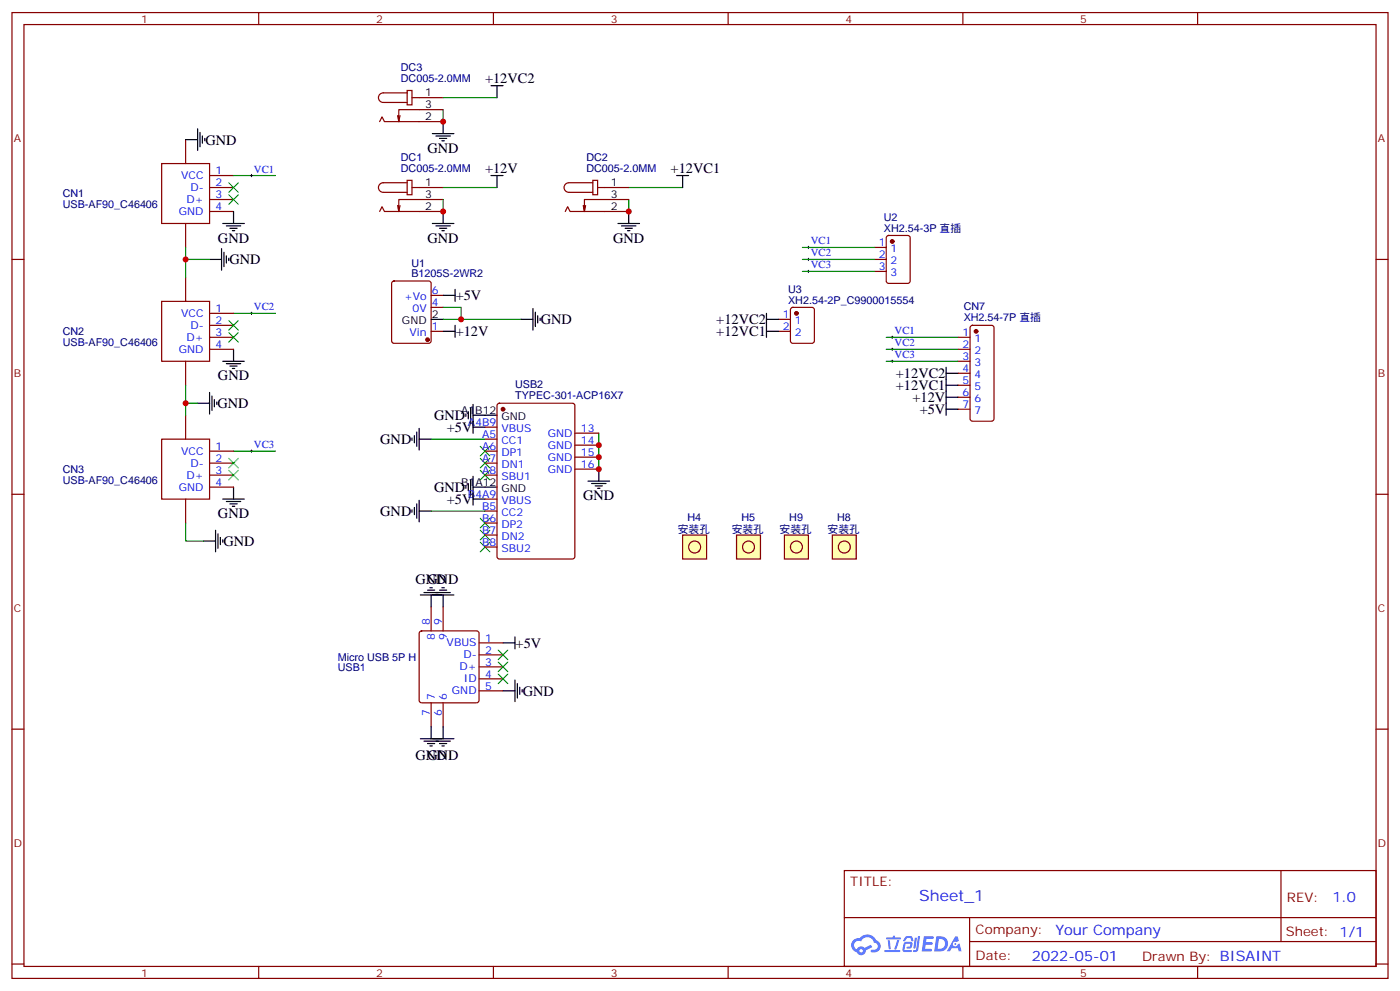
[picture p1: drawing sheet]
<svg xmlns="http://www.w3.org/2000/svg" width="412mm" height="292mm" viewBox="0 0 412 292" stroke-linecap="round" stroke-linejoin="round" font-family="sans-serif">
<g fill="none" stroke="#870000" stroke-width=".35">
<path d="M3.5 3.7h405.4v284.3h-405.4zM7.1 7.2h398.2v277.3h-398.2zM76.2 3.7v3.5M145.3 3.7v3.5M214.5 3.7v3.5M283.6 3.7v3.5M352.8 3.7v3.5M3.5 76.4h3.6M405.3 76.4h3.6M3.5 145.5h3.6M405.3 145.5h3.6M3.5 214.7h3.6"/>
<path d="M405.3 214.7h3.6M248.7 256.3h156.6v28.2h-156.6zM377.3 256.3v20.9M248.7 270.1h156.5M285.6 277.2h119.6M285.6 270.1v14.2M3.5 283.8h3.6M76.2 284.5v3.5M145.3 284.5v3.5M214.5 284.5v3.5M283.6 284.5v3.5M352.8 284.5v3.5"/>
<path d="M405.3 283.8h3.6"/>
</g>
<g fill="#5487ff">
<path d="M272.1 275.6h2.6l.3 .2-.1 .6h-2l-.1 1h1.6l.4 .4-.4 .3h-1.7l-.2 1.2 1.8 .1 .3 .3-.2 .4h-2.9z"/>
<path d="M281.4 275.7h.7l.4 1.3-.7 .3a.74 .74 0 0 0-1.1 .3 .74 .74 0 0 0 .5 1.1 .74 .74 0 0 0 .9-.7l.5-.3 .7 2.4h-.9l-.2-1h-1.9l-.5 1h-.9z"/>
<path d="M269.5 276.1h.6l-.4 2.9a.31 .31 0 0 1-.3 .3 .31 .31 0 0 1-.3-.3z"/>
<path d="M270.4 275.6h.6l-.5 4a.89 .89 0 0 1-.7 .7 .89 .89 0 0 1-.9-.3l1-.5z"/>
<path d="M266.8 275.8l.6-.2 1.2 .1 .5 1.3-.6 .1-.4-.9-1 .1a.95 .95 0 0 1-1 .8l-.1-.2z"/>
<path d="M266.4 277.5l1.8-.2a1.04 1.04 0 0 1 .6 1.1 1.04 1.04 0 0 1-.8 .9h-.7a.29 .29 0 0 1-.3-.4 .29 .29 0 0 1 .3-.2h.7l.2-.8h-1.4l-.4 1.7 1.9 .1a.29 .29 0 0 1 .3 .3 .29 .29 0 0 1-.3 .3h-2l-.4-.3 .2-2.1z"/>
<path d="M260.5 279.7h4.4a.3 .3 0 0 1 .3 .3 .3 .3 0 0 1-.3 .3h-4.3z"/>
<path d="M264.3 276.8h.6l-.5 1.6a1.02 1.02 0 0 1-.7 1.2l-.2-.3z"/>
<path d="M261.5 276.8h.6l.3 2.4-.3 .3-.3-.2z"/>
<path d="M261.1 276h1.9l.2-.5h.5l-.1 .5h1.5a.29 .29 0 0 1 .3 .3 .29 .29 0 0 1-.3 .3h-3.9z"/>
<path d="M275.8 275.6l-.6 4.5h1.4a2.27 2.27 0 0 0 2.7-2.3 2.27 2.27 0 0 0-2.7-2.2zM276.6 276.4a1.5 1.5 0 0 1 1.8 1.6 1.5 1.5 0 0 1-1.9 1.3h-.3z"/>
<path d="M251.4 276.8a2.09 2.09 0 0 0 1 3.5 1.37 1.37 0 0 0 1.5 .9 1.37 1.37 0 0 0 1.1-1.4l2-1-.5-.7-1.8 1a1.4 1.4 0 0 0-2.3 .4 1.32 1.32 0 0 1-.6-1.9 1.32 1.32 0 0 1 1.9-.4 2.02 2.02 0 0 1 2-1.3 2.02 2.02 0 0 1 1.8 1.6 1.09 1.09 0 0 1 1.1 1.4 1.09 1.09 0 0 1-1.6 .7 .41 .41 0 0 0-.5 .3 .41 .41 0 0 0 .4 .5 1.89 1.89 0 0 0 2.4-1.2 1.89 1.89 0 0 0-1.2-2.4 2.98 2.98 0 0 0-5-.6l-1 .1zM253.2 279.9a.52 .52 0 0 1 1 0 .52 .52 0 0 1-1 0z"/>
<circle cx="281.4" cy="277.9" r=".28"/>
</g>
<g fill="none" stroke="#870000" stroke-width=".35">
<path d="M111.8 35.8l.7-1.4 .7 1.4h17.3M117.8 34l-.3 1.8M119.9 26.6h1.5v4.3h-1.5zM119.9 27.3h-7a1.41 1.41 0 0 0-1.4 1.5 1.41 1.41 0 0 0 1.4 1.4h7M121.4 28.8h9.1M130.5 32.3h-13v3.5l-.4-1.8M47.6 48.2h14.1v17.6h-14.1zM54.7 41.1v7.1M61.7 51.7h7.1M61.7 55.2h7.1M61.7 58.7h7.1M119.9 53.1h1.5v4.2h-1.5z"/>
<path d="M119.9 53.8h-7a1.41 1.41 0 0 0-1.4 1.4 1.41 1.41 0 0 0 1.4 1.4h7M121.4 55.2h9.1M130.5 58.7h-13v3.6l-.4-1.8M174.6 53.1h1.4v4.2h-1.4zM174.6 53.8h-7a1.41 1.41 0 0 0-1.4 1.4 1.41 1.41 0 0 0 1.4 1.4h7M176 55.2h9.2M185.2 58.7h-13v3.6l-.4-1.8M54.7 65.8v7M61.7 62.3h7.1M111.8 62.3l.7-1.4 .7 1.4h17.3M117.8 60.5l-.3 1.8M166.5 62.3l.7-1.4 .7 1.4h17.3"/>
<path d="M172.5 60.5l-.3 1.8M47.6 88.7h14.1v17.7h-14.1zM54.7 81.7v7M61.7 92.3h7.1M61.7 95.8h7.1M61.7 99.3h7.1M115.6 82.9l.5-.2h10.2l.6 .5 .1 17.2-.5 .6-10.4 .1-.7-.5v-17.2zM127 97.5h3.5M127 90.5h3.5M127 87h3.5M54.7 106.4v7M61.7 102.8h7.1"/>
<path d="M146.6 118.9l.5-.2h21.5l.7 .4v44.8l-.4 .6-21.8 .1-.6-.5-.1-44.7zM47.6 129.3h14.1v17.6h-14.1zM54.7 122.2v7.1M61.7 132.8h7.1M61.7 136.3h7.1M61.7 139.9h7.1M142.9 132.8h3.5M142.9 136.3h3.5M142.9 139.9h3.5M142.9 129.3h3.5M142.9 125.8h3.5M169.3 138.1h7.1"/>
<path d="M169.3 134.6h7.1M169.3 131.1h7.1M169.3 127.5h7.1M54.7 146.9v7.1M61.7 143.4h7.1M142.9 157.5h3.5M142.9 154h3.5M142.9 150.5h3.5M142.9 146.9h3.5M127 178.7v7M130.5 178.7v7M142.9 161h3.5"/>
<path d="M123.7 185.9l.5-.2h16.2l.5 .2 .2 .5v19.8l-.2 .5-.5 .2h-16.2l-.5-.2-.2-.5v-19.8zM141.1 189.3h7.1M141.1 192.8h7.1M141.1 196.3h7.1M141.1 199.8h7.1M127 206.9v7.1M130.5 206.9v7.1M141.1 203.4h7.1"/>
</g>
<g fill="none" stroke="#008700" stroke-width=".35">
<path d="M130.5 32.3v3.5M130.5 28.8h15.9M68.8 51.7h12.3M130.5 55.2h15.9M130.5 58.7v3.6M185.2 55.2h15.9M185.2 58.7v3.6M54.7 72.8v3.6h7M54.7 76.4v5.3M68.8 92.3h12.3M130.5 90.5h5.3v3.5M130.5 94h23"/>
<path d="M54.7 113.4v5.3h3.5M54.7 118.7v3.5M68.8 132.8h12.3M127 129.3h15.9M176.4 127.5v10.6M54.7 154v5.3h5.3M127 150.5h15.9"/>
</g>
<g fill="none" stroke="#000" stroke-width=".35">
<path d="M58.2 37.9v6.4M58.9 39v4.2M127.4 39.3h6.3M130.5 35.8v3.5M144.6 25.2h3.6M146.4 25.2v3.6M54.7 41.1h3.5M59.6 40v2.2M60.3 40.7v.8M128.4 40h4.2M129.5 40.7h2.1M130.2 41.5h.7"/>
<path d="M144.6 51.7h3.6M146.4 51.7v3.5M199.3 51.7h3.5M201.1 51.7v3.5M61.7 76.4h3.6M65.3 73.2v6.4M65.6 65.8h6.4M66 74.3v4.2M66.7 66.5h4.2M66.7 75.3v2.1M67.4 76v.7M67.7 67.2h2.1"/>
<path d="M68.4 67.9h.7M68.8 62.3v3.5M127.4 65.8h6.3M128.4 66.5h4.2M129.5 67.2h2.1M130.2 67.9h.7M130.5 62.3v3.5M182 65.8h6.4M183.1 66.5h4.2M184.1 67.2h2.2M184.9 67.9h.7M185.2 62.3v3.5"/>
<path d="M127 94h3.5M130.5 87h3.6M130.5 97.5h3.6M134.1 85.2v3.5M134.1 95.8v3.5M153.5 94h3.5M157 90.8v6.4M157.7 91.9v4.2M158.4 93v2.1M159.1 93.7v.7M58.2 118.7h3.5M61.7 115.5v6.4"/>
<path d="M62.4 116.6v4.2M63.1 117.7v2.1M63.9 118.4v.7M65.6 106.4h6.4M66.7 107.1h4.2M67.7 107.8h2.1M68.4 108.5h.7M68.8 102.8v3.6M139.3 119.1v8.4M121.4 128.9v.7M122.1 128.2v2.2M122.8 127.2v4.2"/>
<path d="M123.5 126.1v6.4M123.5 129.3h3.5M137.2 121.9v.7M137.9 121.2v2.1M138.6 120.1v4.3M139.3 122.2h7.1M139.3 125.8h3.6M176.4 138.1v3.5M60 159.3h3.5M63.5 156.1v6.4M64.2 157.2v4.2M64.9 158.2v2.1"/>
<path d="M65.6 146.9h6.4M65.6 158.9v.7M66.7 147.6h4.2M67.7 148.3h2.1M68.4 149h.7M68.8 143.4v3.5M121.4 150.1v.7M122.1 149.4v2.1M122.8 148.3v4.3M123.5 150.5h3.5M123.5 147.3v6.3M137.2 143.1v.7"/>
<path d="M137.9 142.3v2.2M138.6 141.3v4.2M139.3 146.9h3.6M139.3 143.4h7.1M139.3 140.2v8.5M173.2 141.6h6.4M174.3 142.3h4.2M175.3 143.1h2.1M176 143.8h.7M123.8 175.2h9.9M124.9 174.4h7.7M125.9 173.7h2.2"/>
<path d="M126.6 173h.8M127 175.2v3.5M129.5 173.7h2.1M130.2 173h.7M130.5 175.2v3.5M148.2 189.3h3.5M151.7 187.5v3.5M123.8 217.5h9.9M124.9 218.2h7.7M125.9 218.9h2.2M126.6 219.6h.8M127 214v3.5"/>
<path d="M129.5 218.9h2.1M130.2 219.6h.7M130.5 214v3.5M148.2 203.4h3.5M151.7 200.2v6.4M152.4 201.3v4.2M153.1 202.3v2.1M153.8 203v.7"/>
</g>
<path d="M73.7 51.7h.7M74.1 51.3v.7M73.7 92.3h.7M74.1 91.9v.7M73.7 132.8h.7M74.1 132.5v.7" fill="none" stroke="#000" stroke-width=".29"/>
<g fill="#870000" stroke="#870000" stroke-width=".35">
<circle cx="125.9" cy="100" r=".53"/>
<circle cx="148.2" cy="120.5" r=".53"/>
</g>
<g fill="none" stroke="#3c3" stroke-width=".35">
<path d="M141.5 134.9l2.8 2.9M141.5 131.4l2.8 2.8M141.5 138.5l2.8 2.8M144.3 134.9l-2.8 2.9M144.3 131.4l-2.8 2.8M144.3 138.5l-2.8 2.8M141.5 156.1l2.8 2.8M141.5 152.6l2.8 2.8M141.5 159.6l2.8 2.9M144.3 156.1l-2.8 2.8M144.3 152.6l-2.8 2.8M144.3 159.6l-2.8 2.9"/>
<path d="M146.8 198.4l2.8 2.9M149.6 198.4l-2.8 2.9"/>
</g>
<path d="M217 157.5h7v7.1h-7z" fill="#ffffb0" stroke="#800000" stroke-width=".35"/>
<circle cx="220.5" cy="161" r="1.76" fill="none" stroke="#800000" stroke-width=".35"/>
<path d="M231.1 157.5h7v7.1h-7z" fill="#ffffb0" stroke="#800000" stroke-width=".35"/>
<circle cx="234.6" cy="161" r="1.76" fill="none" stroke="#800000" stroke-width=".35"/>
<path d="M245.2 157.5h7v7.1h-7z" fill="#ffffb0" stroke="#800000" stroke-width=".35"/>
<circle cx="248.7" cy="161" r="1.76" fill="none" stroke="#800000" stroke-width=".35"/>
<path d="M201.1 157.5h7v7.1h-7z" fill="#ffffb0" stroke="#800000" stroke-width=".35"/>
<circle cx="204.6" cy="161" r="1.76" fill="none" stroke="#800000" stroke-width=".35"/>
<g fill="none" stroke="#870000" stroke-width=".35">
<path d="M257.5 72.8h3.6M257.5 76.4h3.6M257.5 79.9h3.6M261.3 69.5l.5-.2h5.6l.7 .5v12.9l-.5 .7h-5.8l-.7-.4v-13zM229.3 94h3.5M229.3 97.5h3.5M233.1 90.7l.4-.2h5.7l.6 .4 .1 9.5-.5 .6-5.9 .1-.6-.5-.1-9.4zM282.2 99.3h3.6M286 96l.5-.2h5.6l.7 .4v27.1l-.2 .5-.5 .2h-5.6l-.5-.2-.2-.5v-26.8zM282.2 102.8h3.6M282.2 106.4h3.6M282.2 109.9h3.6"/>
<path d="M282.2 113.4h3.6M282.2 116.9h3.6M282.2 120.5h3.6"/>
</g>
<g fill="#870000" stroke="#870000" stroke-width=".35">
<circle cx="287.5" cy="97.5" r=".53"/>
<circle cx="262.8" cy="71.1" r=".53"/>
<circle cx="234.6" cy="92.3" r=".53"/>
</g>
<path d="M237.8 72.8h.7M237.8 76.4h.7M237.8 79.9h.7M238.1 72.5v.7M238.1 76v.7M238.1 79.6v.7M262.5 99.3h.7M262.8 99v.7M262.5 102.8h.7M262.5 106.4h.7M262.8 102.5v.7M262.8 106v.7" fill="none" stroke="#000" stroke-width=".29"/>
<path d="M236.4 72.8h21.1M236.4 76.4h21.1M236.4 79.9h21.1M261.1 99.3h21.1M261.1 102.8h21.1M261.1 106.4h21.1" fill="none" stroke="#008700" stroke-width=".35"/>
<path d="M225.8 94h3.5M225.8 92.3v7M225.8 97.5h3.5M278.7 109.9h3.5M278.7 108.1v14.1M278.7 113.4h3.5M278.7 116.9h3.5M278.7 120.5h3.5" fill="none" stroke="#000" stroke-width=".35"/>
<g fill="none" stroke="#3c3" stroke-width=".35">
<path d="M67.4 53.8l2.8 2.8M67.4 57.3l2.8 2.8M70.2 53.8l-2.8 2.8M70.2 57.3l-2.8 2.8M67.4 94.4l2.8 2.8M67.4 97.9l2.8 2.8M70.2 94.4l-2.8 2.8M70.2 97.9l-2.8 2.8M67.4 134.9l2.8 2.9M67.4 138.5l2.8 2.8M70.2 134.9l-2.8 2.9M70.2 138.5l-2.8 2.8"/>
<path d="M146.8 191.4l2.8 2.8M146.8 194.9l2.8 2.8M149.6 191.4l-2.8 2.8M149.6 194.9l-2.8 2.8"/>
</g>
<g fill="#c00">
<circle cx="130.5" cy="62.3" r=".88"/>
<circle cx="135.8" cy="94" r=".88"/>
<circle cx="176.4" cy="131.1" r=".88"/>
<circle cx="176.4" cy="134.6" r=".88"/>
<circle cx="176.4" cy="138.1" r=".88"/>
<circle cx="54.7" cy="118.7" r=".88"/>
<circle cx="54.7" cy="76.4" r=".88"/>
<circle cx="185.2" cy="62.3" r=".88"/>
<circle cx="130.5" cy="35.8" r=".88"/>
</g>
<text font-size="4.6" fill="#00f" x="270.8" y="265.3">Sheet_1</text>
<g font-size="4.2">
<text x="142.9" y="24.5">+12VC2</text>
<text x="60.5" y="42.6">GND</text>
<text x="125.9" y="45">GND</text>
<text x="142.9" y="51">+12V</text>
<text x="197.6" y="51">+12VC1</text>
<text x="64.2" y="71.4">GND</text>
<text x="125.9" y="71.4">GND</text>
<text x="180.6" y="71.4">GND</text>
<text x="67.6" y="77.9">GND</text>
<text x="134.2" y="88.4">+5V</text>
<text x="159.3" y="95.4">GND</text>
<text x="211" y="95.5">+12VC2</text>
<text x="134.2" y="99">+12V</text>
<text x="211" y="99">+12VC1</text>
<text x="64.2" y="112">GND</text>
<text x="263.9" y="111.4">+12VC2</text>
<text x="263.9" y="114.9">+12VC1</text>
<text x="268.8" y="118.4">+12V</text>
<text x="64" y="120.2">GND</text>
<text x="127.9" y="123.6">GND</text>
<text x="270.9" y="122">+5V</text>
<text x="112" y="130.7">GND</text>
<text x="131.6" y="127.2">+5V</text>
<text x="127.9" y="144.8">GND</text>
<text x="131.6" y="148.3">+5V</text>
<text x="171.8" y="147.3">GND</text>
<text x="64.2" y="152.6">GND</text>
<text x="112" y="151.9">GND</text>
<text x="65.8" y="160.8">GND</text>
<text x="122.4" y="171.9">GND</text>
<text x="125.9" y="171.9">GND</text>
<text x="151.9" y="190.7">+5V</text>
<text x="154" y="204.8">GND</text>
<text x="122.4" y="223.6">GND</text>
<text x="125.9" y="223.6">GND</text>
</g>
<g font-size="4.2" fill="#00f">
<text x="392.5" y="265.6">1.0</text>
<text x="310.9" y="275.1">Your Company</text>
<text x="304" y="282.9">2022-05-01</text>
</g>
<g font-size="3.9" fill="#800">
<text x="250.5" y="260.9">TITLE:</text>
<text x="379.1" y="265.6">REV:</text>
<text x="287.4" y="275.1">Company:</text>
<text x="378.7" y="275.7">Sheet: 1/1</text>
<text x="287.4" y="282.8">Date:</text>
<text x="336.4" y="282.8">Drawn By: BISAINT</text>
</g>
<g font-size="3.2" fill="#800">
<text x="41.6" y="6.7">1</text>
<text x="110.8" y="6.7">2</text>
<text x="179.9" y="6.7">3</text>
<text x="249.1" y="6.7">4</text>
<text x="318.2" y="6.7">5</text>
<text x="4.1" y="41.8">A</text>
<text x="405.9" y="41.8">A</text>
<text x="4.1" y="110.9">B</text>
<text x="405.9" y="110.9">B</text>
<text x="4.1" y="180.1">C</text>
<text x="405.9" y="180.1">C</text>
<text x="4.1" y="249.2">D</text>
<text x="405.9" y="249.2">D</text>
<text x="41.6" y="287.5">1</text>
<text x="110.8" y="287.5">2</text>
<text x="179.9" y="287.5">3</text>
<text x="249.1" y="287.5">4</text>
<text x="318.2" y="287.5">5</text>
</g>
<g font-size="3.2" fill="#000080">
<text x="118.1" y="20.9">DC3</text>
<text x="118.1" y="24.1">DC005-2.0MM</text>
<text x="118.1" y="47.4">DC1</text>
<text x="172.7" y="47.4">DC2</text>
<text x="118.1" y="50.6">DC005-2.0MM</text>
<text x="172.7" y="50.6">DC005-2.0MM</text>
<text x="18.5" y="58.1">CN1</text>
<text x="18.5" y="61.3">USB-AF90_C46406</text>
<text x="260.4" y="65">U2</text>
<text x="260.4" y="68.2">XH2.54-3P 直插</text>
<text x="121.2" y="81.7">B1205S-2WR2</text>
<text x="121.2" y="78.6">U1</text>
<text x="232.1" y="89.4">XH2.54-2P_C9900015554</text>
<text x="232.1" y="86.2">U3</text>
<text x="283.9" y="94.6">XH2.54-7P 直插</text>
<text x="283.9" y="91.4">CN7</text>
<text x="18.5" y="101.9">USB-AF90_C46406</text>
<text x="18.5" y="98.7">CN2</text>
<text x="151.8" y="117.4">TYPEC-301-ACP16X7</text>
<text x="151.8" y="114.2">USB2</text>
<text x="18.5" y="142.5">USB-AF90_C46406</text>
<text x="18.5" y="139.2">CN3</text>
<text x="202.5" y="153.3">H4</text>
<text x="218.4" y="153.3">H5</text>
<text x="232.5" y="153.3">H9</text>
<text x="246.6" y="153.3">H8</text>
<text x="199.7" y="156.9">安装孔</text>
<text x="215.6" y="156.9">安装孔</text>
<text x="229.7" y="156.9">安装孔</text>
<text x="243.8" y="156.9">安装孔</text>
<text x="99.5" y="194.5">Micro USB 5P H</text>
<text x="99.5" y="197.7">USB1</text>
</g>
<g font-size="3.2">
<text x="125.2" y="28.4">1</text>
<text x="125.2" y="31.9">3</text>
<text x="125.2" y="35.5">2</text>
<text x="125.2" y="58.4">3</text>
<text x="125.2" y="54.9">1</text>
<text x="179.9" y="58.4">3</text>
<text x="179.9" y="54.9">1</text>
<text x="125.2" y="61.9">2</text>
<text x="179.9" y="61.9">2</text>
<text x="118.4" y="95.4">GND</text>
<text x="127.2" y="93.7">2</text>
<text x="135.8" y="121.9">A1B12</text>
<text x="147.7" y="123.6">GND</text>
<text x="135.8" y="143.1">B1A12</text>
<text x="147.7" y="144.8">GND</text>
</g>
<g font-size="3.2" fill="#00f">
<text x="53.4" y="52.7">VCC</text>
<text x="63.5" y="51.3">1</text>
<text x="74.8" y="50.8">VC1</text>
<text x="54.9" y="59.8">D+</text>
<text x="56.1" y="56.3">D-</text>
<text x="63.5" y="54.9">2</text>
<text x="63.5" y="58.4">3</text>
<text x="52.7" y="63.3">GND</text>
<text x="63.5" y="61.9">4</text>
<text x="238.8" y="72">VC1</text>
<text x="238.8" y="75.5">VC2</text>
<text x="258.9" y="72.5">1</text>
<text x="258.9" y="76">2</text>
<text x="262.4" y="74.3">1</text>
<text x="262.4" y="77.8">2</text>
<text x="238.8" y="79">VC3</text>
<text x="258.9" y="79.6">3</text>
<text x="262.4" y="81.3">3</text>
<text x="119" y="88.4">+Vo</text>
<text x="127.2" y="86.6">6</text>
<text x="53.4" y="93.3">VCC</text>
<text x="63.5" y="91.9">1</text>
<text x="63.5" y="95.4">2</text>
<text x="74.8" y="91.4">VC2</text>
<text x="121.5" y="91.9">0V</text>
<text x="127.2" y="90.1">4</text>
<text x="230.6" y="93.7">1</text>
<text x="234.1" y="95.4">1</text>
<text x="54.9" y="100.4">D+</text>
<text x="56.1" y="96.8">D-</text>
<text x="63.5" y="99">3</text>
<text x="120.6" y="99">Vin</text>
<text x="127.2" y="97.2">1</text>
<text x="230.6" y="97.2">2</text>
<text x="234.1" y="99">2</text>
<text x="263.5" y="98.4">VC1</text>
<text x="263.5" y="102">VC2</text>
<text x="283.6" y="99">1</text>
<text x="287.1" y="100.7">1</text>
<text x="52.7" y="103.9">GND</text>
<text x="63.5" y="102.5">4</text>
<text x="263.5" y="105.5">VC3</text>
<text x="283.6" y="102.5">2</text>
<text x="283.6" y="106">3</text>
<text x="287.1" y="104.2">2</text>
<text x="287.1" y="107.8">3</text>
<text x="283.6" y="109.5">4</text>
<text x="283.6" y="113.1">5</text>
<text x="287.1" y="111.3">4</text>
<text x="283.6" y="116.6">6</text>
<text x="287.1" y="114.8">5</text>
<text x="287.1" y="118.4">6</text>
<text x="137.9" y="125.4">A4B9</text>
<text x="283.6" y="120.1">7</text>
<text x="287.1" y="121.9">7</text>
<text x="74.8" y="131.9">VC3</text>
<text x="142" y="128.9">A5</text>
<text x="147.7" y="130.7">CC1</text>
<text x="147.7" y="127.2">VBUS</text>
<text x="161.3" y="128.6">GND</text>
<text x="171.1" y="130.7">14</text>
<text x="171.1" y="127.2">13</text>
<text x="53.4" y="133.9">VCC</text>
<text x="56.1" y="137.4">D-</text>
<text x="63.5" y="132.5">1</text>
<text x="63.5" y="136">2</text>
<text x="142" y="136">A7</text>
<text x="142" y="132.5">A6</text>
<text x="147.7" y="137.8">DN1</text>
<text x="147.7" y="134.2">DP1</text>
<text x="161.3" y="135.6">GND</text>
<text x="161.3" y="132.1">GND</text>
<text x="171.1" y="137.8">16</text>
<text x="171.1" y="134.2">15</text>
<text x="54.9" y="140.9">D+</text>
<text x="63.5" y="139.5">3</text>
<text x="63.5" y="143.1">4</text>
<text x="142" y="139.5">A8</text>
<text x="147.7" y="141.3">SBU1</text>
<text x="161.3" y="139.2">GND</text>
<text x="52.7" y="144.5">GND</text>
<text x="137.9" y="146.6">B4A9</text>
<text x="147.7" y="148.3">VBUS</text>
<text x="142" y="153.6">B6</text>
<text x="142" y="150.1">B5</text>
<text x="147.7" y="155.4">DP2</text>
<text x="147.7" y="151.9">CC2</text>
<text x="142" y="160.7">B8</text>
<text x="142" y="157.2">B7</text>
<text x="147.7" y="158.9">DN2</text>
<text x="147.7" y="162.5">SBU2</text>
<text x="126.6" y="184" transform="rotate(-90 126.6 184)">8</text>
<text x="130.2" y="184" transform="rotate(-90 130.2 184)">9</text>
<text x="128.1" y="188.5" transform="rotate(-90 128.1 188.5)">8</text>
<text x="131.6" y="190.3">VBUS</text>
<text x="131.6" y="188.5" transform="rotate(-90 131.6 188.5)">9</text>
<text x="142.9" y="188.9">1</text>
<text x="135.4" y="197.4">D+</text>
<text x="136.5" y="193.9">D-</text>
<text x="142.9" y="192.4">2</text>
<text x="142.9" y="196">3</text>
<text x="136.6" y="200.9">ID</text>
<text x="142.9" y="199.5">4</text>
<text x="142.9" y="203">5</text>
<text x="128.1" y="206.2" transform="rotate(-90 128.1 206.2)">7</text>
<text x="131.6" y="206.2" transform="rotate(-90 131.6 206.2)">6</text>
<text x="133.1" y="204.4">GND</text>
<text x="126.6" y="210.7" transform="rotate(-90 126.6 210.7)">7</text>
<text x="130.2" y="210.7" transform="rotate(-90 130.2 210.7)">6</text>
</g>
</svg>
